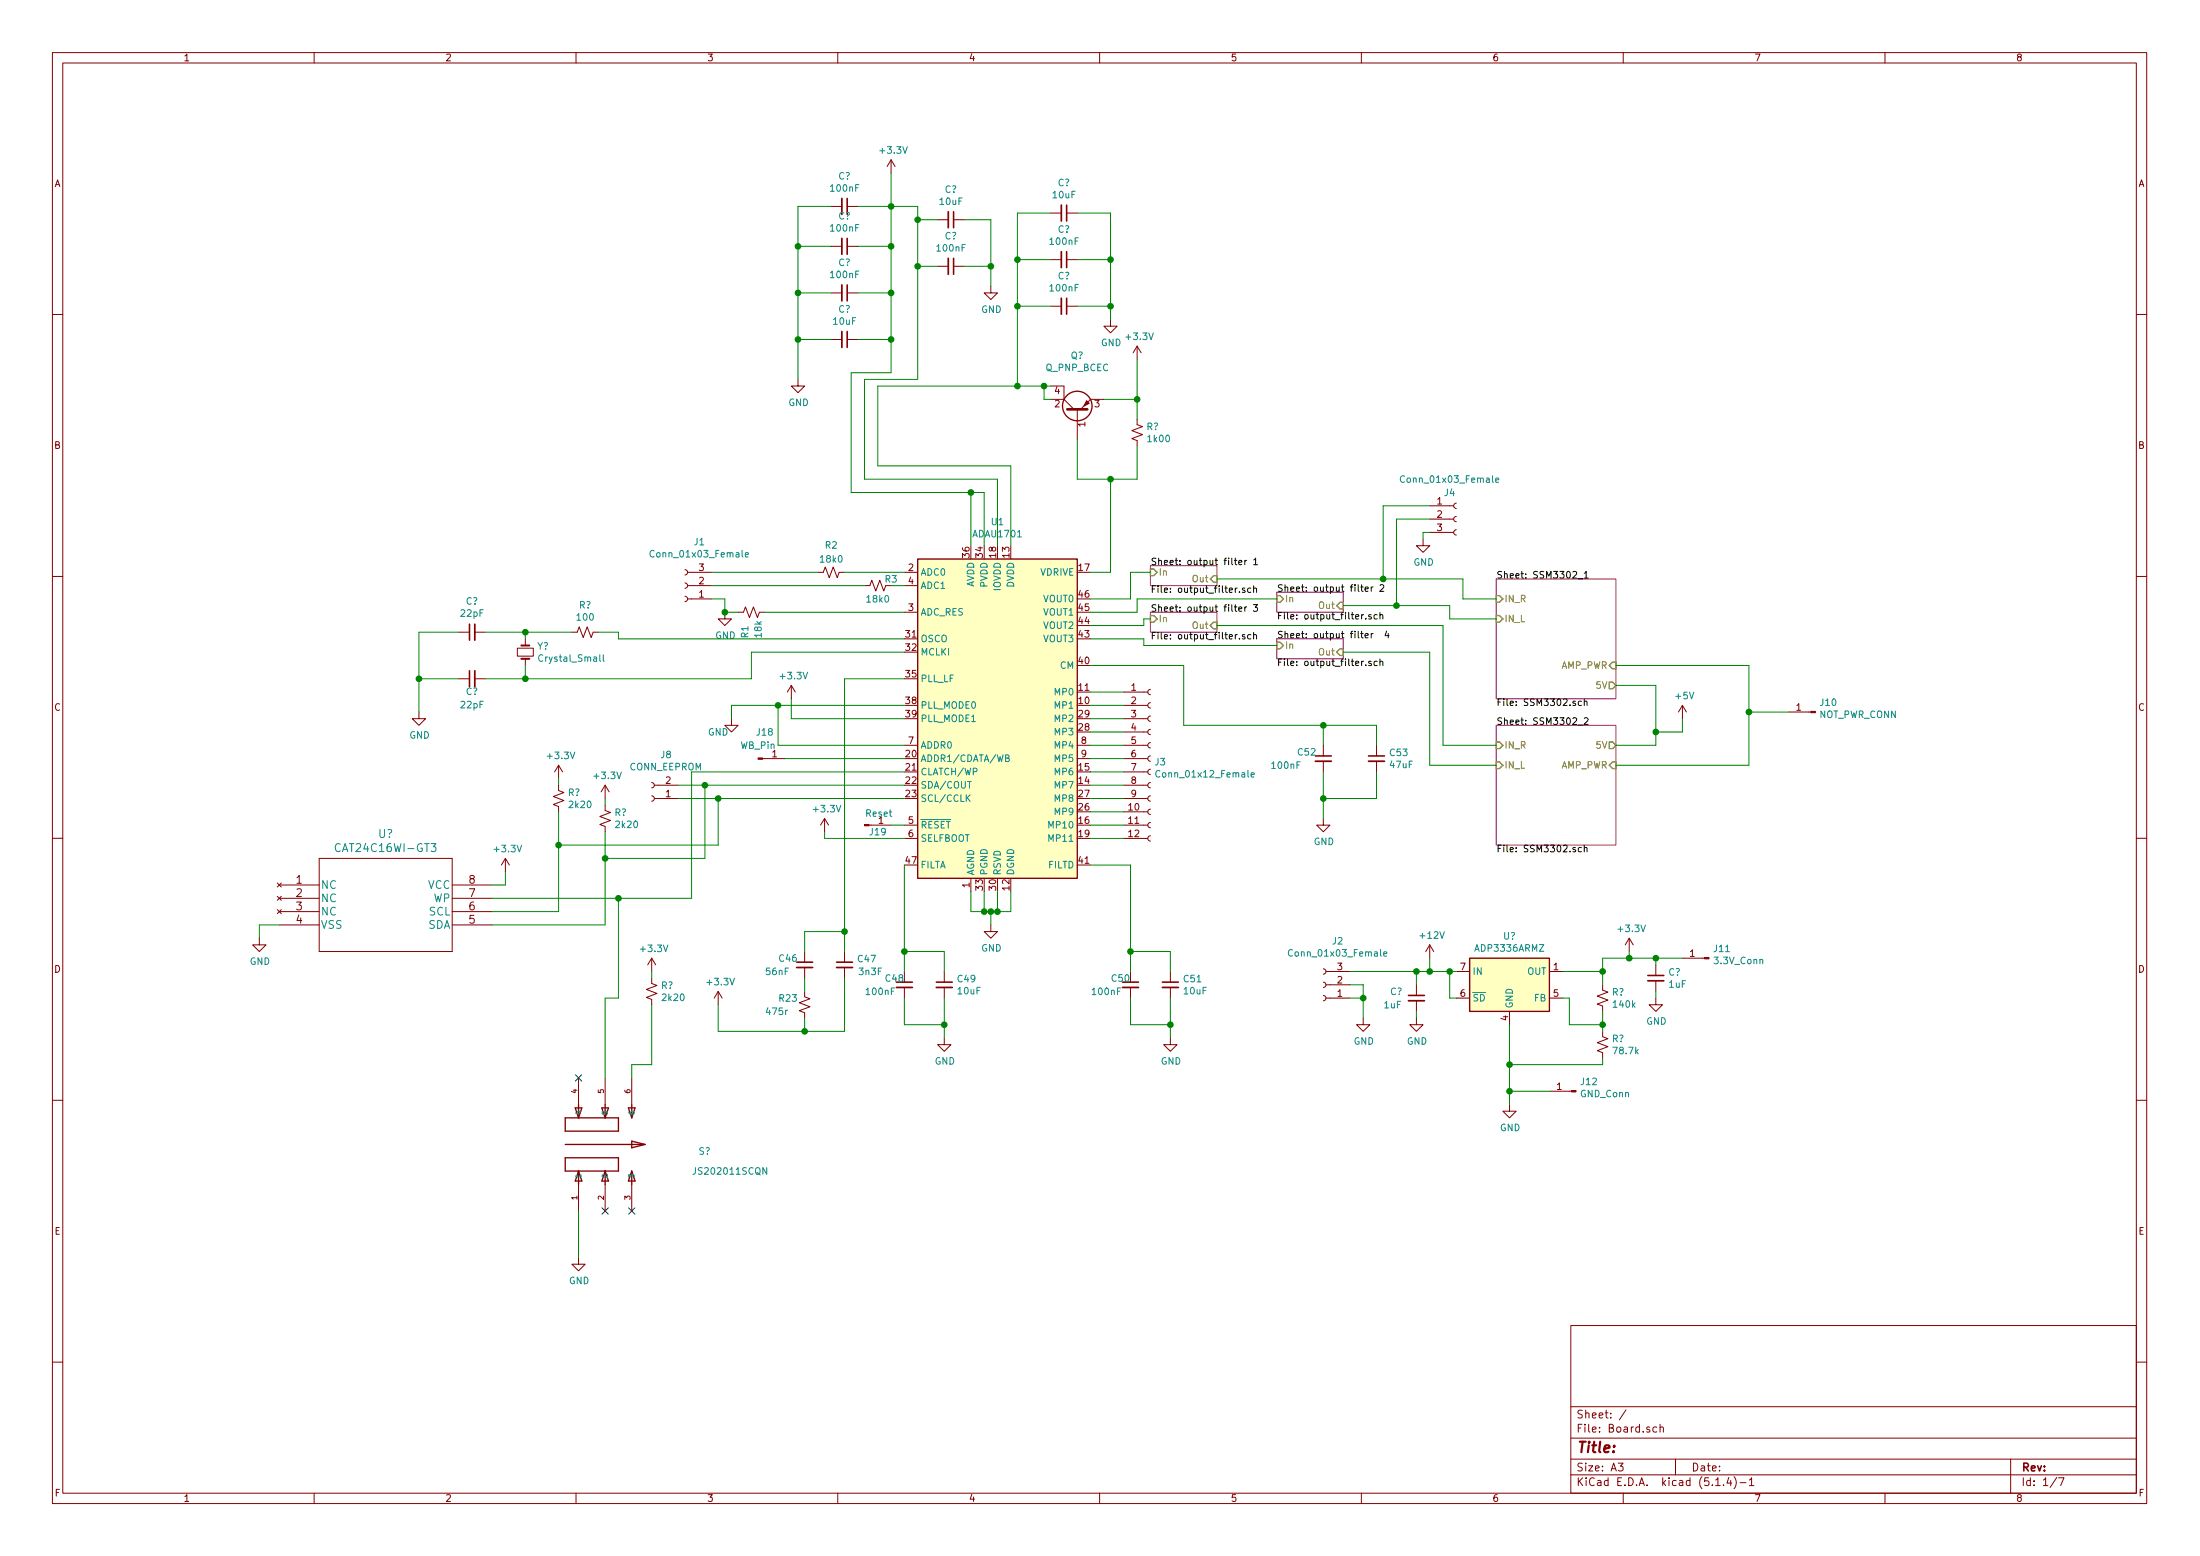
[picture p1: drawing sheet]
<svg xmlns="http://www.w3.org/2000/svg" width="420mm" height="297mm" viewBox="0 0 420 297" stroke-linecap="round" stroke-linejoin="round" font-family="sans-serif">
<g fill="none" stroke="#840000" stroke-width=".19">
<path d="M10 10h400v277h-400zM12 12h396v273.1h-396zM60 10v2M110 10v2M160 10v2M210 10v2M260 10v2M310 10v2M360 10v2M158.7 39.4h2.1M161.8 39.4h2M170.2 30.5l-.8 1.3"/>
<path d="M170.2 30.5v2.6M170.2 30.5l.7 1.3M158.7 47h2.1M158.7 55.9h2.1M161.8 47h2M161.8 55.9h2M179.1 50.8h2M179.1 41.9h2M182.1 50.8h2M182.1 41.9h2M189.2 54.6v1.3h1.3l-1.3 1.3-1.2-1.3h1.2M200.7 49.6h2"/>
<path d="M200.7 58.5h2M200.7 40.7h2M203.7 49.6h2M203.7 58.5h2M203.7 40.7h2M10 60h2M152.4 72.4v1.3h1.3l-1.3 1.3-1.3-1.3h1.3M158.7 64.8h2.1M161.8 64.8h2M200.7 73.7h2.5v2.5M200.7 76.2h2.5M203.2 76.2l1.9 1.9"/>
<path d="M205.7 78.1v5.8M210.8 76.2h-2.5l-1.9 1.9M212.1 61v1.3h1.3l-1.3 1.2-1.3-1.2h1.3M217.2 66.1v2.5M217.2 66.1l-.8 1.2M217.2 66.1l.7 1.2M408 60h2M217.2 80v1.1l1 .3-2 .8 2 .8-2 .7 1 .4v1M273 99.1h4.6M273 96.6h4.6M278.1 98.6l-.3 .1-.2 .3 .1 .4 .4 .2M278.1 96l-.3 .2-.2 .3 .1 .4 .4 .2"/>
<path d="M10 110h2M130.8 108.7l.3 .2 .2 .3-.1 .4-.4 .2M130.8 111.3l.3 .1 .2 .3-.1 .4-.4 .2M130.8 113.8l.3 .2 .2 .2-.1 .5-.4 .1M131.3 109.3h4.6M131.3 111.8h4.6M131.3 114.3h4.6M138.4 116.9v1.2h1.3l-1.3 1.3-1.2-1.3h1.2M141 116.9h1l.4-1 .7 2 .8-2 .8 2 .3-1h1M156.2 109.3h1l.4-1.1 .8 2.1 .7-2.1 .8 2.1 .4-1h1M165.1 111.8h1l.4-1 .8 2 .7-2 .8 2 .4-1M172.7 109.3h2.6"/>
<path d="M172.7 111.8h2.6M172.7 116.9h2.6M271.8 102.9v1.3h1.2l-1.2 1.2-1.3-1.2h1.3M273 101.6h4.6M278.1 101.1l-.3 .1-.2 .4 .1 .3 .4 .2M408 110h2M80 135.9v1.3h1.3l-1.3 1.3-1.3-1.3h1.3M87.6 129.6h2.1M87.6 120.7h2.1M90.7 129.6h2M90.7 120.7h2M98.8 123.7h3.1v1.6h-3.1z"/>
<path d="M100.3 122v1.2M100.3 125.8v1.2M109.2 120.7h1l.4-1 .8 2 .7-2 .8 2 .4-1h1M139.7 137.2v1.3h1.3l-1.3 1.2-1.3-1.2h1.3M151.1 130.8l-.7 1.3M151.1 130.8v2.6M151.1 130.8l.8 1.3M214.6 139.7h4.6M214.6 137.2h4.6M214.6 134.7h4.6M214.6 132.1h4.6M219.7 139.2l-.3 .1-.2 .4 .1 .3 .4 .2"/>
<path d="M219.7 136.7l-.3 .1-.2 .3 .1 .4 .4 .2M219.7 134.1l-.3 .2-.2 .3 .1 .4 .4 .2M219.7 131.6l-.3 .1-.2 .3 .1 .4 .4 .2M321.3 134.7l-.8 1.2M321.3 134.7v2.5M321.3 134.7l.8 1.2M341.6 135.9h4.2M106.7 149.9v1l1 .4-2 .8 2 .7-2 .8 1 .4v1M106.7 146.1l-.8 1.3M106.7 146.1v2.5M106.7 146.1l.7 1.3M115.6 153.7v1l1 .4-2 .8 2 .7-2 .8 1 .4v1"/>
<path d="M115.6 149.9v2.5M115.6 149.9l-.8 1.3M115.6 149.9l.7 1.3M124.5 149.4l.3 .1 .2 .3-.2 .4-.3 .2M124.5 151.9l.3 .2 .2 .2-.2 .5-.3 .1M125 152.4h4.5M125 149.9h4.5M145.6 144.8h4.3M157.5 156.2l-.8 1.3M157.5 156.2v2.6M157.5 156.2l.7 1.3M166 157.5h4.2"/>
<path d="M172.7 157.5h2.6M172.7 142.3h2.6M205.7 144.8h2.6M205.7 142.3h2.6M214.6 157.5h4.6M214.6 144.8h4.6M214.6 155h4.6M214.6 152.4h4.6M214.6 149.9h4.6M214.6 147.4h4.6M214.6 142.3h4.6M219.7 159.5l-.3 .2-.2 .3 .1 .4 .4 .2"/>
<path d="M219.7 157l-.3 .1-.2 .3 .1 .4 .4 .2M219.7 154.5l-.3 .1-.2 .3 .1 .4 .4 .2M219.7 151.9l-.3 .1-.2 .4 .1 .3 .4 .2M219.7 149.4l-.3 .1-.2 .3 .1 .4 .4 .2M219.7 146.8l-.3 .2-.2 .3 .1 .4 .4 .2M219.7 144.3l-.3 .1-.2 .3 .1 .4 .4 .2M219.7 141.8l-.3 .1-.2 .3 .1 .4 .4 .2M252.7 156.2v1.3h1.3l-1.3 1.3-1.2-1.3h1.2M252.7 142.3v2M252.7 145.3v2.1M262.9 142.3v2M262.9 145.3v2.1"/>
<path d="M10 160h2M49.5 179.1v1.3h1.3l-1.3 1.2-1.2-1.2h1.2M53 168.6l.7 .7M53 171.1l.7 .8M53 173.6l.7 .8M53.3 168.9h7.7M53.3 171.5h7.7M53.3 174h7.7M53.3 176.6h7.7M53.7 168.6l-.7 .7M53.7 171.1l-.7 .8M53.7 173.6l-.7 .8"/>
<path d="M61 163.9h25.4v17.7h-25.4zM86.4 168.9h7.6M86.4 171.5h7.6M86.4 174h7.6M86.4 176.6h7.6M96.5 163.9l-.7 1.2M96.5 163.9v2.5M96.5 163.9l.8 1.2M172.7 160.1h2.6M185.4 167.7v2.5M189.2 176.6v1.2h1.3l-1.3 1.3-1.2-1.3h1.2M214.6 160.1h4.6"/>
<path d="M311.1 179.1l-.7 1.3M311.1 179.1v2.5M311.1 179.1l.8 1.3M408 160h2M124.5 186.7v1l1 .4-2.1 .8 2.1 .7-2.1 .8 1.1 .4v1M124.5 182.9v2.6M124.5 182.9l-.8 1.3M124.5 182.9l.7 1.3M137.2 189.3l-.8 1.2M137.2 189.3v2.5M137.2 189.3l.7 1.2M153.7 189.3v1l1 .4-2 .7 2 .8-2 .7 1 .4v1"/>
<path d="M153.7 181.6v2.1M153.7 184.7v2M161.3 181.6v2.1M161.3 184.7v2M172.7 185.5v2M172.7 188.5v2M180.3 198.2v1.2h1.3l-1.3 1.3-1.2-1.3h1.2M180.3 185.5v2M180.3 188.5v2M215.9 185.5v2M215.9 188.5v2M223.5 198.2v1.2h1.3l-1.3 1.3-1.3-1.3h1.3"/>
<path d="M223.5 185.5v2M223.5 188.5v2M252.7 184.9l.4 .2 .1 .3-.1 .4-.4 .2M252.7 187.5l.4 .1 .1 .3-.1 .4-.4 .2M252.7 190l.4 .2 .1 .2-.1 .5-.4 .1M253.2 185.5h4.6M253.2 188h4.6M253.2 190.5h4.6M260.3 194.3v1.3h1.3l-1.3 1.3-1.2-1.3h1.2M270.5 194.3v1.3h1.3l-1.3 1.3-1.3-1.3h1.3M270.5 188v2M270.5 191v2.1"/>
<path d="M273 180.4l-.7 1.2M273 180.4v2.5M273 180.4l.8 1.2M278.1 185.5h2.6M278.1 190.5h2.6M288.3 193.1v2.5M295.9 185.5h2.5M295.9 190.5h2.5M306.1 196.9v1l1 .4-2 .7 2 .8-2 .8 1 .4v1M306.1 188v1l1 .4-2 .8 2 .7-2 .8 1 .4v1M316.2 190.5v1.3h1.3l-1.3 1.3-1.2-1.3h1.2M316.2 184.2v2"/>
<path d="M316.2 187.2v2.1M321.3 182.9h4.2M10 210h2M110.5 205.8v5.1M115.6 205.8v5.1M120.6 205.8v5.1M288.3 210.9v1.2h1.3l-1.3 1.3-1.3-1.3h1.3M295.9 208.3h4.2M408 210h2M110.5 226.1v5.1M115.6 226.1v5.1M120.6 226.1v5.1"/>
<path d="M110.5 240.1v1.2h1.3l-1.3 1.3-1.3-1.3h1.3M300 253h108v32.1h-108zM10 260h2M300 278.5h108M300 274.5h108M300 268.5h108M309 279.3h1l-.5 .6 .4 .1v.7l-.2 .1-.7-.1M310.5 269.1l-1.2 2M316.4 272.5l-.4-.1-.3 .3v.6l.3 .1 .4-.1M317 272.5l.2-.1 .4 .1 .1 .9M317 271.9v1.5M320 278.5v3"/>
<path d="M384 278.5v6.6M408 260h2M60 285.1v1.9M110 285.1v1.9M160 285.1v1.9M210 285.1v1.9M260 285.1v1.9M300 281.5h108M310 285.1v1.9M327.7 283.6h.8M329.2 283.5v.1M330.2 282l-.4 1.1h.9"/>
<path d="M330.5 282.6v1M331.2 281.9a1.71 1.71 0 0 1 0 2.3M332.3 283h1.2M334.1 282.5l.4-.4v1.5M334.1 283.6h.8M360 285.1v1.9M392.8 282l-1.3 2M393.2 282.1h1l-.7 1.5"/>
</g>
<path d="M219.7 116.9h12.7v3.8h-12.7zM219.7 108h12.7v3.8h-12.7zM243.8 113.1h12.7v3.8h-12.7zM285.7 110.5h22.9v22.9h-22.9zM243.8 122h12.7v3.8h-12.7zM285.7 138.5h22.9v22.8h-22.9z" fill="none" stroke="#840084" stroke-width=".19"/>
<g fill="none" stroke="#000" stroke-width=".19">
<path d="M235.7 115.9h.5M235.7 107h.5M235.9 115.4v1.1l.3 .2M235.9 106.5v1.1l.3 .2M236.6 116.3l.6-.1-.1-.3h-.3l-.2 .1 .1 .6h.4M236.6 107.4l.6-.1-.1-.3h-.3l-.2 .1 .1 .7h.4M236.7 113v.1M237.7 112.3h-.3l-.1 .1v.2l.4 .1v.3h-.4M237.7 107v.8M237.7 115.9v.8M238.1 115.9l-.4 .2M238.1 107l-.4 .2"/>
<path d="M238.9 112.3h-.4l-.2 .2 .1 .5h.5M239.4 115.4h.8l-.5 .5 .4 .1v.6l-.2 .1-.5-.1M239.4 106.9l.4-.4v1.3M239.4 112.4l.2-.1h.3l.1 .8M239.4 111.8v1.3M239.4 107.8h.8M259.9 112.1h.4M260 111.6v1.1l.3 .2M260.7 112.5l.6-.1v-.3h-.4l-.2 .1 .1 .6h.5M260.8 118v.2M261.9 117.4l-.3-.1-.2 .2v.2l.5 .1v.3h-.5M261.9 112.1v.8"/>
<path d="M262.2 112.1l-.3 .2M263 117.4l-.3-.1-.3 .3 .1 .5h.5M263.6 111.7l.4-.1 .3 .4-.8 .9h.8M263.6 117.5l.1-.2 .3 .1 .1 .8M263.6 116.9v1.3M301.3 110.5h1M302.6 109.4l.3-.3v1.2M302.6 110.3h.7M236.7 121.9v.1M237.7 121.2l-.3-.1-.1 .2v.2l.4 .1v.3h-.4M238.9 121.2l-.4-.1-.2 .3 .1 .5h.5M239.4 121.3l.2-.2 .3 .1 .1 .8"/>
<path d="M239.4 120.7v1.3M260.7 121.3l.6-.1v-.2l-.4-.1-.2 .2 .1 .6h.5M260.8 126.9v.2M261.9 126.3l-.3-.1-.2 .2v.2l.5 .1v.3h-.5M261.9 120.9v.9M262.2 120.9l-.3 .3M263 126.3l-.3-.1-.3 .3 .1 .5h.5M263.6 126.4l.1-.2 .3 .1 .1 .8M263.6 125.8v1.3M264.8 120.5l-.3 .8h.8M265.1 120.9v.9M301.3 138.4h1"/>
<path d="M302 133.9l-.3-.1-.3 .3 .1 .5h.5M302.6 137.1l.4-.1 .3 .4-.8 .9h.8M302.6 134l.1-.2 .3 .1 .1 .8M302.6 133.4v1.3M302 161.8h-.3l-.3 .2 .1 .6h.5M302.6 161.9l.1-.1h.3l.1 .8M302.6 161.4v1.2"/>
</g>
<g fill="none" stroke="#848400" stroke-width=".25">
<path d="M219.7 117.5h.6l.7 .6-.7 .7h-.6zM219.7 108.6h.6l.7 .7-.7 .6h-.6zM231.8 118.8h.6v1.3h-.6l-.7-.7zM231.8 109.9h.6v1.3h-.6l-.7-.7zM243.8 113.7h.7l.6 .6-.6 .7h-.7zM255.9 115h.6v1.2h-.6l-.6-.6zM285.7 117.5h.7l.6 .6-.6 .7h-.7zM285.7 113.7h.7l.6 .6-.6 .7h-.7zM243.8 122.6h.7l.6 .6-.6 .7h-.7zM255.9 123.9h.6v1.2h-.6l-.6-.6zM307.3 130.2h.7l.6 .6-.6 .7h-.7zM308 126.4h.6v1.3h-.6l-.7-.7z"/>
<path d="M285.7 145.5h.7l.6 .6-.6 .6h-.7zM285.7 141.6h.7l.6 .7-.6 .6h-.7zM307.3 141.6h.7l.6 .7-.6 .6h-.7zM308 145.5h.6v1.2h-.6l-.7-.6z"/>
</g>
<g fill="#840000" stroke="#840000" stroke-width=".19">
<path d="M165.1 157.4h.9v.2h-.9z"/>
<path d="M144.8 144.7h.8v.2h-.8z"/>
<path d="M207.5 76.5l.5 .5-1 .5z"/>
<path d="M345.8 135.8h.9v.3h-.9z"/>
<path d="M325.5 182.8h.9v.2h-.9z"/>
<path d="M300.1 208.2h.9v.2h-.9z"/>
</g>
<g fill="none" stroke="#840000" stroke-width=".33">
<path d="M160.8 37.9v3M202.7 39.2v3M160.8 45.5v3.1M160.8 54.4v3M181.1 40.4v3.1M181.1 49.3v3.1M202.7 48v3.1M202.7 56.9v3.1M160.8 63.3v3M90.7 119.2v3M90.7 128.1v3M251.2 145.3h3.1"/>
<path d="M261.4 145.3h3M152.1 184.7h3.1M159.8 184.7h3M171.2 188.5h3M178.8 188.5h3.1M214.4 188.5h3M222 188.5h3M269 191h3M314.7 187.2h3.1"/>
</g>
<g fill="none" stroke="#840000" stroke-width=".3">
<path d="M161.8 37.9v3M203.7 39.2v3M161.8 45.5v3.1M161.8 54.4v3M182.1 40.4v3.1M182.1 49.3v3.1M203.7 48v3.1M203.7 56.9v3.1M161.8 63.3v3M89.7 119.2v3M89.7 128.1v3M251.2 144.3h3.1"/>
<path d="M261.4 144.3h3M152.1 183.7h3.1M159.8 183.7h3M171.2 187.5h3M178.8 187.5h3.1M214.4 187.5h3M222 187.5h3M269 190h3M314.7 186.2h3.1"/>
</g>
<path d="M99.6 123.2h1.5M99.6 125.8h1.5" fill="none" stroke="#840000" stroke-width=".38"/>
<g fill="none" stroke="#008484" stroke-width=".19">
<path d="M268.2 90.9a.6 .6 0 0 0-.8 .5 .6 .6 0 0 0 .6 .7l.2-.1M285.6 91.7l.7-.1-.1-.3-.4-.1-.2 .2 .1 .6h.5M124.9 105.2a.6 .6 0 0 0-.8 .4 .6 .6 0 0 0 .6 .7l.2-.1M142.3 105.9l.7-.1-.1-.3h-.4l-.2 .2 .1 .6h.5M114.6 125v1.1l.1 .1M115.2 125v1.1l.2 .1M184.7 152.3l.6 .7M185.3 151.7l-.8 .8M192 144.7h.6l.1-.2-.1-.3-.6-.1v1.3h.5l.2-.2 .1-.3-.3-.2M221.5 147.2a.6 .6 0 0 0-.8 .4 .6 .6 0 0 0 .6 .7l.2-.1M238.9 147.9l.6-.1v-.2l-.4-.1-.2 .2 .1 .6h.5M82.3 161h1l-.5 .6 .4 .2v.6l-.2 .2h-.5l-.2-.2"/>
<path d="M246.8 181.4a.6 .6 0 0 0-.8 .4 .6 .6 0 0 0 .6 .7l.2-.1M264.3 182.1l.6-.1-.1-.3h-.4l-.1 .2v.6h.5M146.4 222.9v1.3l-.7-1.3v1.3"/>
</g>
<g fill="none" stroke="#840000" stroke-width=".25">
<path d="M175.3 106.7h30.4v61h-30.4zM280.7 182.9h15.2v10.2h-15.2zM107.9 213.4h10.2v2.5h-10.2zM107.9 218.5h15.3M109.9 211.5l.6 1.9M110.5 210.9v2.5M111.1 211.5l-.6 1.9M114.9 211.5l.7 1.9M115.6 210.9v2.5M116.2 211.5l-.6 1.9M120 211.5l.6 1.9M120.6 210.9v2.5"/>
<path d="M120.6 217.8l2.6 .7-2.6 .6zM121.3 211.5l-.7 1.9M107.9 221h10.2v2.6h-10.2zM110.5 223.6v2.5M110.5 223.6l.6 1.9h-1.2zM115.6 223.6v2.5M115.6 223.6l-.7 1.9M115.6 223.6l.6 1.9M120.6 223.6v2.5M120.6 223.6l-.6 1.9M120.6 223.6l.7 1.9"/>
<circle cx="205.7" cy="77.5" r="2.82"/>
</g>
<path d="M203.8 78.1h3.8" fill="none" stroke="#840000" stroke-width=".51"/>
<g fill="#ffffc2" stroke="#ffffc2" stroke-width=".19">
<path d="M280.7 182.9h15.2v10.2h-15.2z"/>
<path d="M175.3 106.7h30.4v61h-30.4z"/>
</g>
<g fill="none" stroke="#008400" stroke-width=".19">
<path d="M158.7 39.4h-6.3v33M163.8 39.4h11.5v33h-10.2v19.1h25.4v12.7M170.2 33.1v38.1h-7.6v22.8h25.4v10.2M152.4 55.9h6.3M152.4 47h6.3M163.8 55.9h6.4M163.8 47h6.4M175.3 50.8h3.8M175.3 41.9h3.8M184.1 50.8h5.1M184.1 41.9h5.1v12.7M194.3 49.6h6.4"/>
<path d="M194.3 58.5h6.4M200.7 40.7h-6.4v33M205.7 40.7h6.4v20.3M205.7 49.6h6.4M205.7 58.5h6.4M152.4 64.8h6.3M163.8 64.8h6.4M199.4 73.7v2.5h1.3M200.7 73.7h-33.1v15.2h25.4v15.3M210.8 76.2h6.4M217.2 68.6v11.4M185.4 94v10.2"/>
<path d="M205.7 83.9v7.6h11.5v-6.4M212.1 91.5v17.8h-3.8M273 99.1h-6.3v16.5M273 96.6h-8.8v13.9M135.9 114.3h2.5v2.6h2.6M135.9 111.8h29.2M135.9 109.3h20.3M146 116.9h26.7M161.3 109.3h11.4M170.2 111.8h2.5M219.7 118.1h-1.3v1.3h-10.1M219.7 109.3h-3.8v5h-7.6"/>
<path d="M232.4 119.4h43.2v22.9h10.1M232.4 110.5h47v3.8h6.3M243.8 114.3h-26.6v2.6h-8.9M256.5 115.6h20.4v2.5h8.8M273 101.6h-1.2v1.3M80 129.6h7.6M87.6 120.7h-7.6v15.2M92.7 120.7h16.5M100.3 120.7v1.3M100.3 127v2.6M114.3 120.7h3.8v1.3h54.6M148.6 134.7v7.6h24.1"/>
<path d="M151.1 133.4v3.8h21.6M172.7 124.5h-29.2v5.1h-50.8M172.7 129.6h-11.4v52M172.7 134.7h-33v2.5M208.3 139.7h6.3M208.3 127h17.8v11.5h36.8v3.8M208.3 122h10.1v1.2h25.4M208.3 134.7h6.3M208.3 137.2h6.3M208.3 132.1h6.3M252.7 138.5v3.8M256.5 124.5h16.5v21.6h12.7"/>
<path d="M308.6 127h25.4v19.1h-25.4M308.6 130.8h7.6v11.5h-7.6M321.3 137.2v2.5h-5.1M334 135.9h7.6M106.7 148.6v1.3M106.7 155v19h-12.7M115.6 158.8v17.8h-21.6M115.6 152.4v1.3M129.5 149.9h43.2M129.5 152.4h43.2M134.6 149.9v14h-19M137.2 152.4v8.9h-30.5"/>
<path d="M149.9 144.8h22.8M157.5 158.8v1.3h15.2M170.2 157.5h2.5M172.7 147.4h-40.6v24.1h-38.1M208.3 142.3h6.3M208.3 157.5h6.3M208.3 155h6.3M208.3 149.9h6.3M208.3 152.4h6.3M208.3 147.4h6.3M208.3 144.8h6.3M252.7 147.4v8.8"/>
<path d="M262.9 147.4v5h-10.2M53.3 176.6h-3.8v2.5M96.5 166.4v2.5h-2.5M118.1 171.5v19h-2.5v15.3M161.3 177.8h-7.6v3.8M172.7 165.1v20.4M185.4 170.2v3.8h7.6v-3.8M188 170.2v3.8M189.2 174v2.6M190.5 170.2v3.8M208.3 160.1h6.3M208.3 165.1h7.6v20.4"/>
<path d="M124.5 191.8v11.4h-3.9v2.6M124.5 185.5v1.2M153.7 186.7v2.6M153.7 194.3v2.6M161.3 186.7v10.2h-24.1v-5.1M172.7 190.5v5.1h7.6M172.7 181.6h7.6v3.9M180.3 190.5v7.7M215.9 190.5v5.1h7.6M215.9 181.6h7.6v3.9M223.5 190.5v7.7M257.8 190.5h2.5"/>
<path d="M257.8 185.5h20.3M257.8 188h2.5v6.3M270.5 185.5v2.5M270.5 193.1v1.2M273 182.9v2.6M276.9 185.5v5h1.2M288.3 195.6v15.3M298.4 190.5h1.3v5.1h6.4M298.4 185.5h7.7M306.1 193.1v3.8M311.1 181.6v1.3M316.2 182.9v1.3"/>
<path d="M316.2 189.3v1.2M321.3 182.9h-15.2v5.1M288.3 208.3h7.6M306.1 202v1.2h-17.8M110.5 231.2v8.9"/>
</g>
<g fill="#008400" stroke="#008400" stroke-width=".25">
<circle cx="212.1" cy="58.5" r=".51"/>
<circle cx="100.3" cy="120.7" r=".51"/>
<circle cx="316.2" cy="182.9" r=".51"/>
<circle cx="288.3" cy="203.2" r=".51"/>
<circle cx="188" cy="174" r=".51"/>
<circle cx="270.5" cy="185.5" r=".51"/>
<circle cx="189.2" cy="174" r=".51"/>
<circle cx="134.6" cy="149.9" r=".51"/>
<circle cx="137.2" cy="152.4" r=".51"/>
<circle cx="194.3" cy="73.7" r=".51"/>
<circle cx="194.3" cy="49.6" r=".51"/>
<circle cx="306.1" cy="185.5" r=".51"/>
<circle cx="273" cy="185.5" r=".51"/>
<circle cx="212.1" cy="49.6" r=".51"/>
<circle cx="152.4" cy="47" r=".51"/>
<circle cx="170.2" cy="47" r=".51"/>
<circle cx="170.2" cy="55.9" r=".51"/>
<circle cx="170.2" cy="64.8" r=".51"/>
<circle cx="306.1" cy="195.6" r=".51"/>
<circle cx="138.4" cy="116.9" r=".51"/>
<circle cx="189.2" cy="50.8" r=".51"/>
<circle cx="276.9" cy="185.5" r=".51"/>
<circle cx="212.1" cy="91.5" r=".51"/>
<circle cx="148.6" cy="134.7" r=".51"/>
<circle cx="80" cy="129.6" r=".51"/>
<circle cx="106.7" cy="161.3" r=".51"/>
<circle cx="264.2" cy="110.5" r=".51"/>
<circle cx="266.7" cy="115.6" r=".51"/>
<circle cx="175.3" cy="50.8" r=".51"/>
<circle cx="217.2" cy="76.2" r=".51"/>
<circle cx="252.7" cy="138.5" r=".51"/>
<circle cx="152.4" cy="55.9" r=".51"/>
<circle cx="199.4" cy="73.7" r=".51"/>
<circle cx="260.3" cy="190.5" r=".51"/>
<circle cx="172.7" cy="181.6" r=".51"/>
<circle cx="118.1" cy="171.5" r=".51"/>
<circle cx="153.7" cy="196.9" r=".51"/>
<circle cx="180.3" cy="195.6" r=".51"/>
<circle cx="152.4" cy="64.8" r=".51"/>
<circle cx="194.3" cy="58.5" r=".51"/>
<circle cx="175.3" cy="41.9" r=".51"/>
<circle cx="190.5" cy="174" r=".51"/>
<circle cx="288.3" cy="208.3" r=".51"/>
<circle cx="311.1" cy="182.9" r=".51"/>
<circle cx="100.3" cy="129.6" r=".51"/>
<circle cx="252.7" cy="152.4" r=".51"/>
<circle cx="161.3" cy="177.8" r=".51"/>
<circle cx="185.4" cy="94" r=".51"/>
<circle cx="316.2" cy="139.7" r=".51"/>
<circle cx="223.5" cy="195.6" r=".51"/>
<circle cx="115.6" cy="163.9" r=".51"/>
<circle cx="170.2" cy="39.4" r=".51"/>
<circle cx="215.9" cy="181.6" r=".51"/>
<circle cx="334" cy="135.9" r=".51"/>
</g>
<path d="M109.9 205.2l1.2 1.2M111.1 205.2l-1.2 1.2M115 230.6l1.2 1.2M116.2 230.6l-1.2 1.2M120 230.6l1.3 1.2M121.3 230.6l-1.3 1.2" fill="none" stroke="#000084" stroke-width=".19"/>
<text font-size="2.8" fill="#840000" x="301" y="277.3">Title:</text>
<g font-size="2.1" fill="#008484">
<text x="72.3" y="160">U?</text>
<text x="64.6" y="162.6">CAT24C16WI-GT3</text>
<text x="61.2" y="169.7">NC</text>
<text x="61.2" y="172.2">NC</text>
<text x="81.7" y="169.7">VCC</text>
<text x="82.8" y="172.2">WP</text>
<text x="61.2" y="174.8">NC</text>
<text x="61.2" y="177.3">VSS</text>
<text x="81.7" y="177.3">SDA</text>
<text x="81.9" y="174.8">SCL</text>
</g>
<g font-size="2.1" fill="#840000">
<text x="56.6" y="168.7">1</text>
<text x="56.6" y="171.2">2</text>
<text x="56.6" y="173.8">3</text>
<text x="89.6" y="173.8">6</text>
<text x="89.6" y="171.2">7</text>
<text x="89.6" y="168.7">8</text>
<text x="56.6" y="176.3">4</text>
<text x="89.6" y="176.3">5</text>
<text x="301" y="273.5">File: Board.sch</text>
<text x="301" y="270.8">Sheet: /</text>
<text x="301" y="280.9">Size: A3</text>
<text x="323" y="280.9">Date:</text>
<text x="386" y="280.9">Rev:</text>
<text x="301" y="283.7">KiCad E.D.A. kicad (5.1.4)-1</text>
<text x="386" y="283.7">Id: 1/7</text>
</g>
<g font-size="1.8" fill="#840000">
<text x="35" y="11.7">1</text>
<text x="85" y="11.7">2</text>
<text x="135" y="11.7">3</text>
<text x="185" y="11.7">4</text>
<text x="235" y="11.7">5</text>
<text x="285" y="11.7">6</text>
<text x="335" y="11.7">7</text>
<text x="385" y="11.7">8</text>
<text x="10.4" y="35.7">A</text>
<text x="408.4" y="35.7">A</text>
<text x="201.4" y="77.8">2</text>
<text x="201.4" y="75.2">4</text>
<text x="209.1" y="77.8">3</text>
<text x="207.3" y="81.5" transform="rotate(-90 207.3 81.5)">1</text>
<text x="10.4" y="85.7">B</text>
<text x="408.4" y="85.7">B</text>
<text x="274.5" y="96.3">1</text>
<text x="274.5" y="98.8">2</text>
<text x="274.5" y="101.4">3</text>
<text x="185.2" y="106.4" transform="rotate(-90 185.2 106.4)">36</text>
<text x="187.7" y="106.4" transform="rotate(-90 187.7 106.4)">34</text>
<text x="190.2" y="106.4" transform="rotate(-90 190.2 106.4)">18</text>
<text x="192.8" y="106.4" transform="rotate(-90 192.8 106.4)">13</text>
<text x="133.5" y="111.5">2</text>
<text x="133.5" y="109">3</text>
<text x="173.5" y="109">2</text>
<text x="173.5" y="111.5">4</text>
<text x="206" y="109">17</text>
<text x="133.5" y="114.1">1</text>
<text x="173.5" y="116.6">3</text>
<text x="206" y="119.2">44</text>
<text x="206" y="116.6">45</text>
<text x="206" y="114.1">46</text>
<text x="173" y="121.7">31</text>
<text x="173" y="124.2">32</text>
<text x="206" y="121.7">43</text>
<text x="173" y="129.3">35</text>
<text x="206" y="131.9">11</text>
<text x="206" y="126.8">40</text>
<text x="216.1" y="131.9">1</text>
<text x="10.4" y="135.7">C</text>
<text x="173" y="134.4">38</text>
<text x="173" y="136.9">39</text>
<text x="206" y="134.4">10</text>
<text x="206" y="136.9">29</text>
<text x="216.1" y="134.4">2</text>
<text x="216.1" y="136.9">3</text>
<text x="343.1" y="135.7">1</text>
<text x="408.4" y="135.7">C</text>
<text x="173.5" y="142">7</text>
<text x="206" y="139.5">28</text>
<text x="206.5" y="142">8</text>
<text x="216.1" y="139.5">4</text>
<text x="216.1" y="142">5</text>
<text x="127.2" y="149.6">2</text>
<text x="147.5" y="144.6">1</text>
<text x="173" y="144.6">20</text>
<text x="173" y="147.1">21</text>
<text x="173" y="149.6">22</text>
<text x="206" y="149.6">14</text>
<text x="206" y="147.1">15</text>
<text x="206.5" y="144.6">9</text>
<text x="216.1" y="144.6">6</text>
<text x="216.1" y="147.1">7</text>
<text x="216.1" y="149.6">8</text>
<text x="127.2" y="152.2">1</text>
<text x="173" y="152.2">23</text>
<text x="206" y="154.7">26</text>
<text x="206" y="152.2">27</text>
<text x="215.6" y="154.7">10</text>
<text x="216.1" y="152.2">9</text>
<text x="167.8" y="157.3">1</text>
<text x="173.5" y="157.3">5</text>
<text x="173.5" y="159.8">6</text>
<text x="206" y="157.3">16</text>
<text x="206" y="159.8">19</text>
<text x="215.6" y="157.3">11</text>
<text x="215.6" y="159.8">12</text>
<text x="173" y="164.9">47</text>
<text x="206" y="164.9">41</text>
<text x="185.2" y="169.4" transform="rotate(-90 185.2 169.4)">1</text>
<text x="187.7" y="169.9" transform="rotate(-90 187.7 169.9)">33</text>
<text x="190.2" y="169.9" transform="rotate(-90 190.2 169.9)">30</text>
<text x="192.8" y="169.9" transform="rotate(-90 192.8 169.9)">12</text>
<text x="10.4" y="185.7">D</text>
<text x="255.4" y="185.2">3</text>
<text x="278.9" y="185.2">7</text>
<text x="296.7" y="185.2">1</text>
<text x="322.7" y="182.7">1</text>
<text x="408.4" y="185.7">D</text>
<text x="255.4" y="190.3">1</text>
<text x="255.4" y="187.7">2</text>
<text x="278.9" y="190.3">6</text>
<text x="296.7" y="190.3">5</text>
<text x="288" y="194.8" transform="rotate(-90 288 194.8)">4</text>
<text x="297.3" y="208.1">1</text>
<text x="10.4" y="235.7">E</text>
<text x="408.4" y="235.7">E</text>
<text x="10.5" y="285.7">F</text>
<text x="35" y="286.7">1</text>
<text x="85" y="286.7">2</text>
<text x="135" y="286.7">3</text>
<text x="185" y="286.7">4</text>
<text x="235" y="286.7">5</text>
<text x="285" y="286.7">6</text>
<text x="335" y="286.7">7</text>
<text x="385" y="286.7">8</text>
<text x="408.5" y="285.7">F</text>
</g>
<g font-size="1.8" fill="#008484">
<text x="168.2" y="29.3">+3.3V</text>
<text x="160.1" y="34.3">C?</text>
<text x="202" y="35.5">C?</text>
<text x="158.7" y="36.6">100nF</text>
<text x="160.1" y="41.9">C?</text>
<text x="179.6" y="39.1">10uF</text>
<text x="180.4" y="36.8">C?</text>
<text x="201.1" y="37.9">10uF</text>
<text x="158.7" y="44.2">100nF</text>
<text x="180.4" y="45.7">C?</text>
<text x="200.7" y="46.7">100nF</text>
<text x="202" y="44.4">C?</text>
<text x="158.7" y="53.1">100nF</text>
<text x="160.1" y="50.8">C?</text>
<text x="179.1" y="48">100nF</text>
<text x="202" y="53.3">C?</text>
<text x="160.1" y="59.7">C?</text>
<text x="187.4" y="59.7">GND</text>
<text x="200.7" y="55.6">100nF</text>
<text x="159.2" y="62">10uF</text>
<text x="215.2" y="64.9">+3.3V</text>
<text x="199.7" y="70.9">Q_PNP_BCEC</text>
<text x="204.5" y="68.5">Q?</text>
<text x="210.3" y="66.1">GND</text>
<text x="150.6" y="77.5">GND</text>
<text x="219" y="82.1">R?</text>
<text x="219.3" y="84.4">1k00</text>
<text x="268.1" y="92.2">Conn_01x03_Female</text>
<text x="275.9" y="94.7">J4</text>
<text x="189.4" y="100.3">U1</text>
<text x="124.8" y="106.4">Conn_01x03_Female</text>
<text x="132.6" y="104.1">J1</text>
<text x="156.8" y="107.4">18k0</text>
<text x="157.6" y="104.7">R2</text>
<text x="186" y="102.6">ADAU1701</text>
<text x="270" y="108">GND</text>
<text x="169.1" y="111.2">R3</text>
<text x="175.8" y="109.9">ADC0</text>
<text x="175.8" y="112.4">ADC1</text>
<text x="186.1" y="112.2" transform="rotate(-90 186.1 112.2)">AVDD</text>
<text x="188.6" y="112.1" transform="rotate(-90 188.6 112.1)">PVDD</text>
<text x="191.1" y="112.8" transform="rotate(-90 191.1 112.8)">IOVDD</text>
<text x="193.7" y="112.2" transform="rotate(-90 193.7 112.2)">DVDD</text>
<text x="198.7" y="109.9">VDRIVE</text>
<text x="88.1" y="117.7">22pF</text>
<text x="89" y="115.4">C?</text>
<text x="110.3" y="118.5">100</text>
<text x="110.6" y="116.2">R?</text>
<text x="165.7" y="115">18k0</text>
<text x="175.8" y="117.5">ADC_RES</text>
<text x="199.3" y="117.5">VOUT1</text>
<text x="199.3" y="115">VOUT0</text>
<text x="102.6" y="124">Y?</text>
<text x="136.6" y="122">GND</text>
<text x="142.9" y="121.8" transform="rotate(-90 142.9 121.8)">R1</text>
<text x="145.5" y="121.6" transform="rotate(-90 145.5 121.6)">18k</text>
<text x="175.8" y="122.6">OSCO</text>
<text x="175.8" y="125.1">MCLKI</text>
<text x="199.3" y="122.6">VOUT3</text>
<text x="199.3" y="120.1">VOUT2</text>
<text x="103.3" y="126.3">Crystal_Small</text>
<text x="149.2" y="129.7">+3.3V</text>
<text x="175.8" y="130.2">PLL_LF</text>
<text x="202.5" y="127.7">CM</text>
<text x="88.1" y="135.2">22pF</text>
<text x="89" y="132.7">C?</text>
<text x="175.8" y="135.3">PLL_MODE0</text>
<text x="175.8" y="137.8">PLL_MODE1</text>
<text x="201.6" y="135.3">MP1</text>
<text x="201.6" y="132.8">MP0</text>
<text x="201.6" y="137.8">MP2</text>
<text x="320.1" y="133.5">+5V</text>
<text x="347.4" y="137.1">NOT_PWR_CONN</text>
<text x="347.7" y="134.8">J10</text>
<text x="78.2" y="141">GND</text>
<text x="135.2" y="140.4">GND</text>
<text x="141.5" y="143">WB_Pin</text>
<text x="144.6" y="140.4">J18</text>
<text x="175.8" y="142.9">ADDR0</text>
<text x="201.6" y="140.4">MP3</text>
<text x="201.6" y="142.9">MP4</text>
<text x="104.7" y="144.9">+3.3V</text>
<text x="113.6" y="148.7">+3.3V</text>
<text x="120.2" y="147.1">CONN_EEPROM</text>
<text x="126.2" y="144.7">J8</text>
<text x="175.8" y="145.5">ADDR1/CDATA/WB</text>
<text x="175.8" y="148">CLATCH/WP</text>
<text x="201.6" y="148">MP6</text>
<text x="201.6" y="145.5">MP5</text>
<text x="220.6" y="146.1">J3</text>
<text x="221.4" y="148.4">Conn_01x12_Female</text>
<text x="243" y="146.8">100nF</text>
<text x="247.9" y="144.2">C52</text>
<text x="265.5" y="144.3">C53</text>
<text x="265.6" y="146.6">47uF</text>
<text x="108.5" y="152">R?</text>
<text x="108.8" y="154.3">2k20</text>
<text x="117.4" y="155.8">R?</text>
<text x="155.5" y="155.1">+3.3V</text>
<text x="165.4" y="155.9">Reset</text>
<text x="175.8" y="150.5">SDA/COUT</text>
<text x="175.8" y="153.1">SCL/CCLK</text>
<text x="201.6" y="150.5">MP7</text>
<text x="201.6" y="155.6">MP9</text>
<text x="201.6" y="153.1">MP8</text>
<text x="117.7" y="158.1">2k20</text>
<text x="166.2" y="159.5">J19</text>
<text x="175.8" y="158.2">RESET</text>
<text x="175.8" y="160.7">SELFBOOT</text>
<text x="200.6" y="158.2">MP10</text>
<text x="200.6" y="160.7">MP11</text>
<text x="250.9" y="161.3">GND</text>
<text x="94.6" y="162.7">+3.3V</text>
<text x="175.8" y="165.8">FILTA</text>
<text x="186.1" y="167.2" transform="rotate(-90 186.1 167.2)">AGND</text>
<text x="188.6" y="167.2" transform="rotate(-90 188.6 167.2)">PGND</text>
<text x="191.1" y="167.2" transform="rotate(-90 191.1 167.2)">RSVD</text>
<text x="193.7" y="167.2" transform="rotate(-90 193.7 167.2)">DGND</text>
<text x="200.2" y="165.8">FILTD</text>
<text x="271.3" y="179.2">+12V</text>
<text x="287.1" y="179.4">U?</text>
<text x="309.2" y="177.9">+3.3V</text>
<text x="47.7" y="184.2">GND</text>
<text x="122.5" y="181.7">+3.3V</text>
<text x="148.9" y="183.6">C46</text>
<text x="163.9" y="183.7">C47</text>
<text x="187.4" y="181.6">GND</text>
<text x="246.7" y="182.6">Conn_01x03_Female</text>
<text x="254.5" y="180.3">J2</text>
<text x="281.9" y="181.7">ADP3336ARMZ</text>
<text x="327.4" y="181.7">J11</text>
<text x="327.5" y="184.1">3.3V_Conn</text>
<text x="126.3" y="188.8">R?</text>
<text x="126.6" y="191.1">2k20</text>
<text x="135.2" y="188.1">+3.3V</text>
<text x="146.4" y="186.1">56nF</text>
<text x="148.9" y="191.2">R23</text>
<text x="164.2" y="186.1">3n3F</text>
<text x="165.6" y="190">100nF</text>
<text x="169.2" y="187.4">C48</text>
<text x="183" y="187.5">C49</text>
<text x="183" y="189.8">10uF</text>
<text x="208.7" y="190">100nF</text>
<text x="212.4" y="187.4">C50</text>
<text x="226.1" y="187.5">C51</text>
<text x="226.2" y="189.8">10uF</text>
<text x="265.5" y="190">C?</text>
<text x="281.2" y="191.2">SD</text>
<text x="281.2" y="186.1">IN</text>
<text x="291.7" y="186.1">OUT</text>
<text x="293" y="191.2">FB</text>
<text x="307.9" y="190.1">R?</text>
<text x="318.6" y="186.2">C?</text>
<text x="318.8" y="188.6">1uF</text>
<text x="146.5" y="193.8">475r</text>
<text x="264.4" y="192.5">1uF</text>
<text x="288.9" y="192.6" transform="rotate(-90 288.9 192.6)">GND</text>
<text x="308.2" y="192.4">140k</text>
<text x="314.4" y="195.6">GND</text>
<text x="178.5" y="203.2">GND</text>
<text x="221.7" y="203.2">GND</text>
<text x="258.5" y="199.4">GND</text>
<text x="268.7" y="199.4">GND</text>
<text x="307.9" y="198.9">R?</text>
<text x="308.3" y="201.3">78.7k</text>
<text x="301.9" y="209.5">GND_Conn</text>
<text x="302" y="207.1">J12</text>
<text x="286.5" y="215.9">GND</text>
<text x="133.5" y="220.4">S?</text>
<text x="132.9" y="224.2">JS202011SCQN</text>
<text x="108.7" y="245.1">GND</text>
</g>
<g font-size="1.8">
<text x="219.7" y="107.9">Sheet: output filter 1</text>
<text x="219.7" y="113.2">File: output_filter.sch</text>
<text x="243.8" y="113">Sheet: output filter 2</text>
<text x="285.8" y="110.4">Sheet: SSM3302_1</text>
<text x="219.7" y="116.8">Sheet: output filter 3</text>
<text x="243.8" y="118.2">File: output_filter.sch</text>
<text x="219.7" y="122.1">File: output_filter.sch</text>
<text x="243.8" y="121.9">Sheet: output filter 4</text>
<text x="243.8" y="127.1">File: output_filter.sch</text>
<text x="285.8" y="134.8">File: SSM3302.sch</text>
<text x="285.8" y="138.4">Sheet: SSM3302_2</text>
<text x="285.8" y="162.7">File: SSM3302.sch</text>
</g>
<g font-size="1.8" fill="#848400">
<text x="221.2" y="109.9">In</text>
<text x="227.8" y="111.2">Out</text>
<text x="221.2" y="118.8">In</text>
<text x="245.4" y="115">In</text>
<text x="252" y="116.2">Out</text>
<text x="287.3" y="118.8">IN_L</text>
<text x="287.3" y="115">IN_R</text>
<text x="227.8" y="120.1">Out</text>
<text x="245.4" y="123.9">In</text>
<text x="252" y="125.1">Out</text>
<text x="298" y="127.7">AMP_PWR</text>
<text x="304.9" y="131.5">5V</text>
<text x="287.3" y="142.9">IN_R</text>
<text x="304.9" y="142.9">5V</text>
<text x="287.3" y="146.7">IN_L</text>
<text x="298" y="146.7">AMP_PWR</text>
</g>
<g font-size="1.4" fill="#840000">
<text x="110.2" y="208.7" transform="rotate(-90 110.2 208.7)">4</text>
<text x="115.3" y="208.7" transform="rotate(-90 115.3 208.7)">5</text>
<text x="120.4" y="208.7" transform="rotate(-90 120.4 208.7)">6</text>
<text x="110.2" y="229" transform="rotate(-90 110.2 229)">1</text>
<text x="115.3" y="229" transform="rotate(-90 115.3 229)">2</text>
<text x="120.4" y="229" transform="rotate(-90 120.4 229)">3</text>
</g>
<g font-size="1.4" fill="#008484">
<text x="111" y="212.7" transform="rotate(-90 111 212.7)">4</text>
<text x="116.1" y="212.7" transform="rotate(-90 116.1 212.7)">5</text>
<text x="121.2" y="212.7" transform="rotate(-90 121.2 212.7)">6</text>
<text x="111" y="225.1" transform="rotate(-90 111 225.1)">1</text>
<text x="116.1" y="225.1" transform="rotate(-90 116.1 225.1)">2</text>
<text x="121.2" y="225.1" transform="rotate(-90 121.2 225.1)">3</text>
</g>
</svg>
